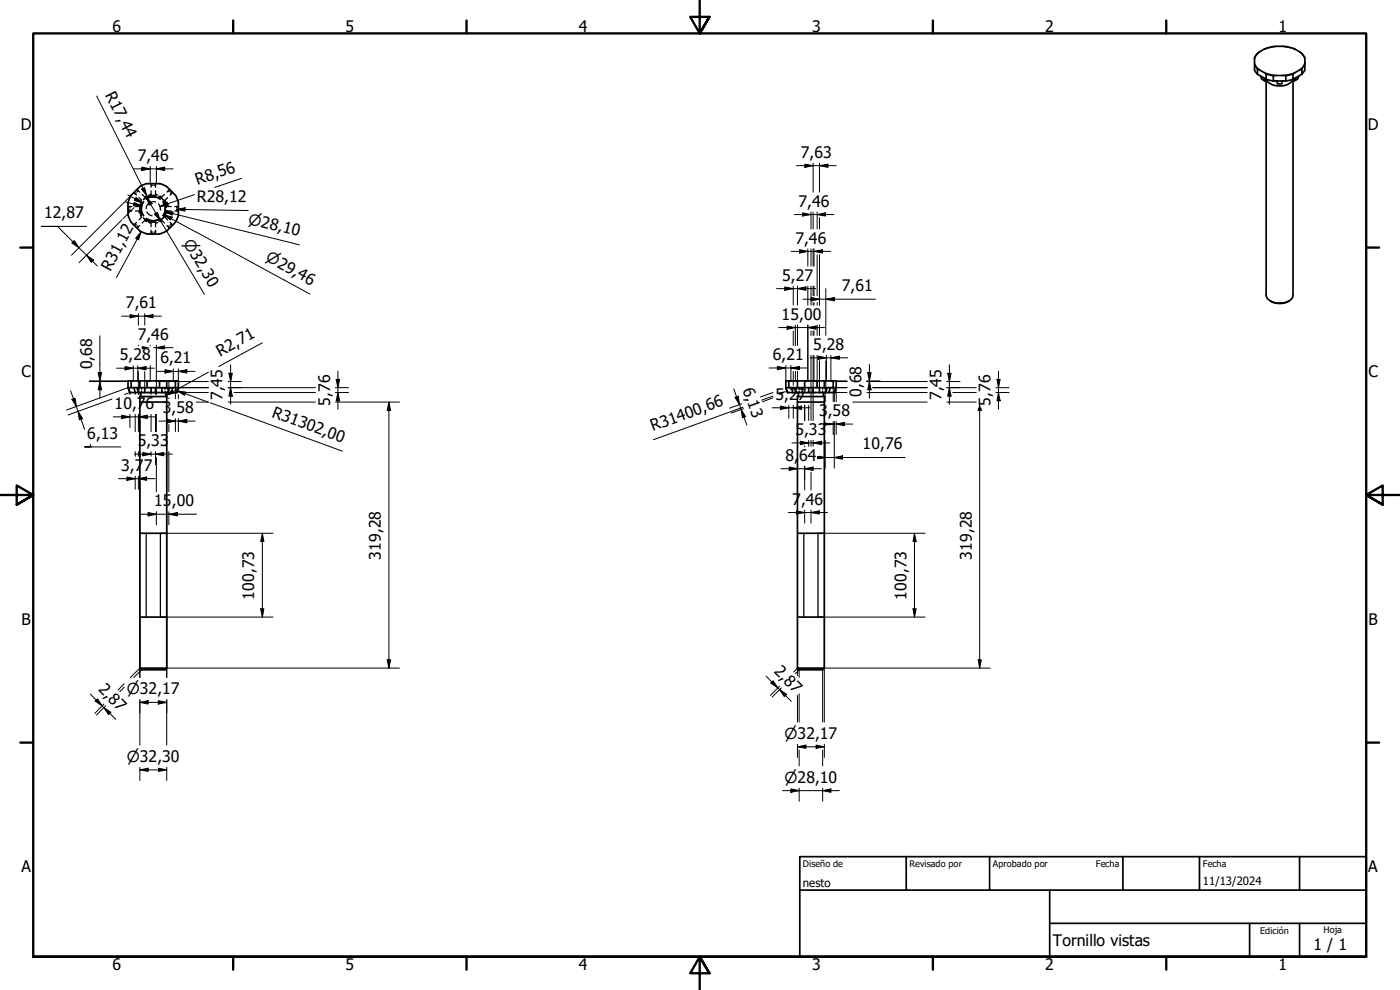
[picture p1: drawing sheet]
<svg xmlns="http://www.w3.org/2000/svg" width="420mm" height="297mm" viewBox="0 0 420 297" stroke-linecap="round" stroke-linejoin="round" font-family="sans-serif">
<!-- layer: Oculto (ISO) -->
<g fill="none" stroke="#000" stroke-width=".38">
<path d="M40.4 57.6l-.2 .2 .8 .7M40.8 57.1l-.3 .4M40.9 57.8l-.3 .4M41 57l.1-.1 .8 .7M41.5 57.2l-.3 .3M41.7 59.3l.8 .8-.4 .6M42.7 58.3l.7 .8 .6-.3M43.8 59.7a3.6 3.6 0 0 1 4.3 0M43.9 59.8a3.6 3.6 0 0 1 4.2 0M45.3 57.3v1l-.7 .2M45.5 55.1h-.2v1.1M45.8 55.1h.4"/>
<path d="M45.8 55.6l-.5 .1M46.2 55.6l.5 .1M46.4 55.1h.3v1.1M46.7 57.3v1l.7 .2M46.7 58.7a4.1 4.1 0 0 0-3.6 1.2M47.7 59a3.8 3.8 0 0 1 2.3 3.2 3.8 3.8 0 0 0-2.3-3.2M49.3 58.3l-.7 .8-.6-.3M50.3 59.3l-.8 .8 .3 .6M50.5 57.2l.3 .3M51 57l-.1-.1-.8 .7M51.1 57.8l.3 .4M51.2 57.1l.3 .4"/>
<path d="M51.6 57.6l.2 .2-.7 .7M38.5 63.1v.2h1.1M38.5 62.4v.5M39 62v.4M39 62.9v.4M39.6 62h-1.1v.2M40.5 67.8l.3 .3M40.6 67.1l.3 .4M40.6 63.3h1.1l.1 .7M41 66.7l-.8 .8 .2 .2M41.2 67.7l.3 .4M41.8 61.3l-.1 .7h-1.1"/>
<path d="M41.9 67.7l-.8 .7-.1-.1M42.1 64.6l.4 .6-.8 .8M42.5 60.7a3.9 3.9 0 0 0 0 3.9 3.9 3.9 0 0 1 0-3.9zM43.1 65.4a4.1 4.1 0 0 0 3.6 1.2M43.1 60.5a3.4 3.4 0 0 0 0 4.3M43.2 60.6a3.4 3.4 0 0 0 0 4.1M43.8 65.6a3.9 3.9 0 0 0 4.3 0M43.9 65.5a3.4 3.4 0 0 0 4.2 0M44 66.5l-.6-.3-.7 .7M44.1 63.6v.1a1.95 1.95 0 0 0 1.6 1.1M44.6 66.8l.7 .2v1.1M45.3 69.1v1.1h.2"/>
<path d="M45.3 69.6h.5M45.8 70.2h.4M46.2 69.6h.5M46.7 60.6a2.09 2.09 0 0 0-2.8 2M46.7 69.1v1.1h-.3M47.4 66.8l-.7 .2v1.1M47.6 61.2l.5 .9v.9M48 66.5l.6-.3 .7 .7M48.8 60.6a3.4 3.4 0 0 1 0 4.1M49 60.5a3.6 3.6 0 0 1 0 4.3M49.8 64.6l-.3 .6 .8 .8M50 63.2a3.8 3.8 0 0 1-2.3 3.1"/>
<path d="M50.1 67.7l.8 .7 .1-.1M50.2 61.3l.1 .7h1.1M50.8 67.7l-.3 .4M51.1 66.7l.7 .8-.2 .2M51.4 63.3h-1.1l-.1 .7M51.4 67.1l-.3 .4M51.5 67.8l-.3 .3M52.5 62h1v.2M53 62v.4M53 62.9v.4M53.5 62.4v.5M53.5 63.1v.2h-1"/>
<path d="M41.7 116.3v.5M41.7 117.3v.5M42 117.8h1.6M42.5 116.3v.5M42.5 117.3v.5M44.4 117.8h3.2M48.5 117.8h1.5M49.5 116.3v.5M49.5 117.3v.5M50.3 116.3v.5M50.3 117.3v.5M239.1 116.3v.5"/>
<path d="M239.1 117.3v.5M239.3 117.8h1.6M239.8 116.3v.5M239.8 117.3v.5M241.7 117.8h3.3M245.8 117.8h1.6M246.9 116.3v.5M246.9 117.3v.5M247.6 116.3v.5M247.6 117.3v.5"/>
</g>
<g fill="#000">
<circle cx="42" cy="117.8" r=".19"/>
<circle cx="50" cy="117.8" r=".19"/>
<circle cx="239.3" cy="117.8" r=".19"/>
<circle cx="247.4" cy="117.8" r=".19"/>
</g>
<!-- layer: Visible (ISO) -->
<g fill="none" stroke="#000" stroke-width=".51">
<path d="M377.4 22.3l-.9-1.3v-2.2a3 3 0 0 1 1.5-3.3 11.7 11.7 0 0 1 10.2-.9l1.8 .9a3.5 3.5 0 0 1 1.6 4 2.91 2.91 0 0 1-.9 2.8M377.4 20.7l2.6 1.5v1.6l-2.6-1.5zM378.3 22.8a1.53 1.53 0 0 0 1.2 1.4M379.2 23.3l.3 .9M380 23.8l2.1 .5M380 24v64.6a3.6 3.6 0 0 0 4 2.4 4 4 0 0 0 4-2v-65M380.1 23.9a5.2 5.2 0 0 0 7.1 1l.8-1M380.2 23.9l-.7 .3M382.1 22.8l3.8-.1v1.6h-3.8zM382.8 24.3l.5 .1M383.3 24.3v.8l.7 .1 .7-.1v-.8M385.3 24.3l-.6 .1"/>
<path d="M387.9 23.9l.6 .3M388 23.8l-2.1 .5M388.2 22.1l2.5-1.3v1.5l-2.7 1.5zM389.8 22.8a1.69 1.69 0 0 1-1.3 1.4l.4-.9M39.3 58.6l-.8 2.2M42 56l-2.6 2.6M42 56l.8-.5a11.8 11.8 0 0 1 6-.1l.4 .1a12.6 12.6 0 0 1 3.9 3.9l.5 1.4M38.4 60.8v3.7M38.5 64.5l.8 2.2M39.4 66.7l2.6 2.6M42 69.3l2.1 .9M44.1 70.2h3.8"/>
<path d="M50 69.3l-2.1 .9M53.5 60.8v3.7M53.6 64.5l-.5 1.3a6.6 6.6 0 0 1-2.4 2.8l-.7 .7M381.2 90.3a5.7 5.7 0 0 0 5.7 0M38.4 116.3v-2h15.1v2M38.4 116.3h1M38.4 116.3l.6 1.5M38.5 116.3l.5 1.5M39 117.8h2.5M40 114.3l-.6 .1v1.9h2.6v-1.9l-.7-.1M40.2 116.3l.4 1.5M41.1 116.3l.4 1.5"/>
<path d="M42 117.8l.3 .6-.4 .6M42 116.3h2.1M42 119h8M42 119v81.5M43.4 116.3v1.5h-1.9M43.4 117.8h1.9M45.1 114.3l-1 .2v1.8h3.8v-1.8l-1-.2M45.3 116.3v1.5h1.4M46.7 117.8h1.9M46.7 116.3v1.5M47.9 116.3h2.1M48.6 116.3v1.5h1.9"/>
<path d="M50 119v81.5M50.1 117.8l-.4 .6 .4 .6M50.5 117.8h.9M50.7 114.3l-.7 .1v1.9h2.6v-1.9l-.6-.1M50.9 116.3l-.4 1.5M51.8 116.3l-.4 1.5M52.6 116.3h.9M53.5 116.3l-.5 1.5M53.5 116.3l-.5 1.5h-1.6M235.8 116.3v-2h15.2v2M235.8 116.3l.5 1.5M235.8 116.3h.9"/>
<path d="M236.3 117.8h2.6M237.4 114.3l-.7 .1v1.9h2.6v-1.9l-.6-.1M237.6 116.3l.3 1.5M238.5 116.3l.4 1.5M239.3 117.8l.3 .6-.3 .6M239.3 116.3h2.2M240.8 116.3v1.5h-1.9M240.8 117.8h1.9M242.4 114.3l-.9 .2v1.8h3.7v-1.9l-.9-.1M242.7 116.3v1.5h1.3v-1.5M244 117.8h1.9M245.2 116.3h2.2"/>
<path d="M245.9 116.3v1.5h1.9M247.4 117.8l-.3 .6 .3 .6M247.8 117.8h1M248 114.3l-.6 .1v1.9h2.7v-1.8l-.7-.2M248.2 116.3l-.4 1.5M249.2 116.3l-.4 1.5M250.1 116.3h.9M250.9 116.3l-.5 1.5M251 116.3l-.6 1.5h-1.6M42 120.6h8M239.3 120.6h8.1M42 160h8"/>
<path d="M239.3 160h8.1M42 185.2h8M239.3 185.2h8.1M42 200.5h8l-.5 .5h-7zM239.3 200.5h8.1l-.5 .5h-7.1zM239.3 200.5v-81.5h8.1v81.5"/>
</g>
<g fill="#000">
<circle cx="39" cy="117.8" r=".25"/>
<circle cx="53" cy="117.8" r=".25"/>
<circle cx="236.3" cy="117.8" r=".25"/>
<circle cx="250.4" cy="117.8" r=".25"/>
</g>
<!-- layer: Visible fina (ISO) -->
<g fill="none" stroke="#000" stroke-width=".38">
<path d="M376.5 18.8l.4 .9 1.1 1.3M376.5 19.5l.9 1.3M378 15.5l-1.1 1.3-.4 .9M383.1 13.9l-3.8 .9M384.9 13.9l3.8 .9M390 15.5l.9 .9 .7 1.3M391.6 18.8l-.4 .9-1.2 1.3M391.6 19.5l-.9 1.3M379.3 21.8l3.8 .9M380 22.3l2.1 .5M388 22.3l-2.1 .5M388.7 21.8l-3.8 .9"/>
<path d="M43.9 160v25.2M48.1 160v25.2M241.2 160v25.2M245.5 160v25.2"/>
</g>
<!-- layer: Borde (ISO) -->
<g fill="none" stroke="#000" stroke-width=".7">
<path d="M70 6.1v3.9M140 6.1v3.9M210 0v10l-2.9-4.9h5.8l-2.9 4.9 2.9-4.9M280 6.1v3.9M350 6.1v3.9M6.1 74.3h3.9M410 74.3h3.9M0 148.5h10l-5-2.8v5.7l5-2.9-5 2.9M420 148.5h-10l5-2.8v5.7l-5-2.9 5 2.9M6.1 222.8h3.9M410 222.8h3.9M10 287.1v-277.1h400v277.1h-400h400"/>
<path d="M70 287.1v3.8M140 287.1v3.8M212.9 292l-2.9-4.9 2.9 4.9h-5.8l2.9-4.9v9.9M280 287.1v3.8M350 287.1v3.8"/>
</g>
<path d="M240 257h170v30.1h-170zM272 257v10.1M297 257v10.1M337 257v10.1M360 257v10.1M390 257v10.1M240 267.1h170M315 277h95M315 267.1v20M375 277v10.1M390 277v10.1" fill="none" stroke="#000" stroke-width=".51"/>
<!-- layer: Cota (ISO) -->
<g fill="#000">
<path d="M42.5 56.8l.9-.5 .7 2.4zM42.5 50.2l2.6 .5-2.6 .5zM46.9 50.7l2.5-.5v1zM241.6 49.3l2.4 .4-2.4 .5zM245.9 49.7l2.6-.4v.9zM21.6 72.9l.7-.7 1.4 2.1zM26 76.6l2.1 1.4-.7 .7zM40.3 60.8l2.3 1-2.5-.1zM40.8 59.2l1.9 1.7-2.4-.8zM42.4 69.5l-.8 2.4-.9-.4zM43.9 59.2l1.8 1.9-.9 .5zM46.4 64.2l.8-.5 .9 2.4z"/>
<path d="M48 62l2.2-1.3 .3 .9zM49.2 64.4l2.5 .7-.5 .9zM49.4 63.5l2.5 .1-.2 1zM53 62.8l2.6-.5-.1 1.1zM240 74.9l2.4 .5-2.4 .5zM240.9 63.9l2.5 .5-2.5 .4zM244.3 75.4l2.5-.5v1zM245.2 64.4l2.5-.5v.9zM39.1 94.4l2.4 .5-2.4 .5zM43.4 94.9l2.5-.5v1zM235.5 86.1l2.6 .5-2.6 .5zM236.2 97.8l2.5 .5-2.5 .5z"/>
<path d="M239.3 86.6l2.6-.5v1zM243.5 89.3l2.4 .5-2.4 .5zM242.4 98.3l2.5-.5v1zM247.8 89.8l2.6-.5v1zM21.6 119.8l.9-.3 .4 2.5zM29.5 111.8h1l-.5 2.5zM30 114.5l.5 2.5h-1zM37.5 110l2.5 .5-2.5 .5zM42.5 103.8l2.6 .5-2.6 .5zM41.3 110.5l2.5-.5v1zM46.9 104.3l2.5-.5v1zM49.5 110.9l2.5 .5-2.5 .5z"/>
<path d="M49.8 118.7l1.9-1.6 .5 .8zM53.2 117.3l2.5 .4-.3 .9zM53.5 111.4l2.6-.5v1zM68.7 112h1l-.5 2.5zM69.2 116.3l.5 2.6h-1zM100.9 113.8h1l-.5 2.5zM220.6 119.2l1-.3 .3 2.5zM233.3 110l2.5 .4-2.5 .5zM233.7 117.7l2.5-.4-2.2 1.3zM237.4 110.4l2.5-.4v.9zM245.6 106.9l2.4 .5-2.4 .4zM249.4 107.4l2.5-.5v.9z"/>
<path d="M260.4 111.8h1l-.5 2.5zM260.9 114.5l.5 2.5h-1zM284.4 112h1l-.5 2.5zM284.9 116.3l.5 2.6h-1zM299.2 113.8h1l-.5 2.5zM23.4 123.4l1.4 2.2-1 .4zM36.5 124.6l2.5 .5-2.5 .5zM42.9 135.7l2.4 .6-2.4 .5zM41.7 125.1l2.5-.5v1zM46.7 136.3l2.4-.6v1.1zM50.2 125.8l2.4 .6-2.4 .5zM53.5 126.4l2.6-.6v1.1z"/>
<path d="M101.4 117.8l.5 2.5h-1zM116.7 120.6l.5 2.6h-1zM222.4 122.9l1.4 2.1-1 .3zM234.2 121.8l2.5 .6-2.5 .5zM240.2 132.4l2.5 .5-2.5 .5zM238.1 122.4l2.4-.6v1.1zM245.2 136.8l2.4 .5-2.4 .5zM244 132.9l2.6-.5v1zM247.5 126.7l2.6 .5-2.6 .5zM250.4 137.3l2.5-.5v1zM251 127.2l2.4-.5v1zM294 120.6l.5 2.6h-.9z"/>
<path d="M299.7 117.8l.5 2.5h-1zM38.1 143.1l2.5 .5-2.5 .5zM41.5 143.6l2.5-.5v1zM44.4 153.8l2.5 .5-2.5 .5zM50.7 154.3l2.5-.5v1zM236.9 140.1l2.4 .5-2.4 .5zM239 153.3l2.5 .5-2.5 .4zM241.5 140.6l2.5-.5v1zM243.4 153.8l2.5-.5v.9zM78.7 160l.5 2.5h-1zM274.4 160l.6 2.5h-1zM78.2 182.7h1l-.5 2.5z"/>
<path d="M116.2 198h1l-.5 2.5zM274 182.7h1l-.6 2.5zM293.6 198h.9l-.5 2.5zM28.6 210.4l.7-.7 1.4 2.1zM31.2 212.3l2.1 1.4-.7 .7zM42 210.7l2.4-.5v1.1zM47.5 210.2l2.5 .5-2.5 .6zM232 204.3l1.4 2.1-2.1-1.4zM233.9 206.9l2.2 1.4-.7 .7zM42 231l2.4-.5v.9zM47.6 230.5l2.4 .5-2.4 .4zM237.4 236.7l2.4 .5-2.4 .5z"/>
<path d="M239.3 224.1l2.6-.5v.9zM244.9 223.6l2.5 .5-2.5 .4zM246.9 237.2l2.5-.5v1z"/>
</g>
<g fill="none" stroke="#000" stroke-width=".3">
<path d="M29 28.8l15.1 29.9M38.4 58.5l4.3 2.4M40.1 50.7h11.8M40.2 57.8l-18.7 18.8M40.8 59.2l1.9 1.7-2.4-.8zM42.5 56.8l.9-.5 .7 2.4zM42.5 50.2l2.6 .5-2.6 .5zM43.9 59.2l1.8 1.9-.9 .5zM43.9 59.2l17.4 29.1M45.1 49.9v5.2M46.9 50.7l2.5-.5v1zM46.9 49.9v5.2"/>
<path d="M58.4 58.4l-10.4 3.6M72.5 53.5l-8 2.7M239 49.7h12M241.6 49.3l2.4 .4-2.4 .5zM244 48.9v8.7M245.9 49.7l2.6-.4v.9zM245.9 48.9v8.7M21.6 72.9l.7-.7 1.4 2.1zM26 76.6l2.1 1.4-.7 .7zM26 67.9h-13.6h4.9l11.9 11.9M36.6 66l-12.9 12.9M37.7 60.6l4.9 1.2"/>
<path d="M40.3 60.8l2.3 1-2.5-.1zM40.3 62.3l-3.4 3.3M42.4 69.5l-.8 2.4-.9-.4zM42.4 69.5l-7.5 13.8M46.4 64.2l.8-.5 .9 2.4zM48 62l2.2-1.3 .3 .9zM49.2 64.4l2.5 .7-.5 .9zM49.4 63.5l2.5 .1-.2 1zM51.4 65.6l-2.2-1.2 9.5 5.2M51.8 64.1l-2.4-.6 40.5 10M53 62.8l2.6-.5-.1 1.1zM53 62.8l21.5 .4"/>
<path d="M58.8 69.6l34.2 18.7M237.4 75.4h11.9M238.4 64.4h11.9M240 74.9l2.4 .5-2.4 .5zM240.9 63.9l2.5 .5-2.5 .4zM242.4 74.7v5.2M243.4 63.6v5.1M243.4 74.7v5.2M244 63.6v5.1M244 74.7v5.2M244.3 75.4l2.5-.5v1zM244.3 74.7v5.2"/>
<path d="M245.2 64.4l2.5-.5v.9zM245.2 63.6v5.1M245.2 76.4v12.4M245.9 65.3v3.4M245.9 76.4v15.2M36.5 94.9h12M39.1 94.4l2.4 .5-2.4 .5zM41.5 94.1v3.5M43.4 94.9l2.5-.5v1zM43.4 94.1v3.5M233 86.6h11.9M233.7 98.3h13.8"/>
<path d="M235.5 86.1l2.6 .5-2.6 .5zM236.2 97.8l2.5 .5-2.5 .5zM238.1 85.8v5.8M238.1 99.3v4.4M238.7 97.5v6.2M239.3 86.6l2.6-.5v1zM239.3 85.8v5.8M239.3 97.5v6.2M240.9 89.8h21.9M242.4 98.3l2.5-.5v1zM242.4 85.8v5.8M242.4 97.5v16.8"/>
<path d="M243.4 85.8v5.8M243.4 99.3v1.3M243.5 89.3l2.4 .5-2.4 .5zM244 85.8v3M244 90.8v.8M244 99.3v1.3M244.3 85.8v3M244.3 90.8v.8M244.3 99.3v1.3M245.2 90.8v.8M245.2 97.5v3.1M245.9 97.5v3.1"/>
<path d="M247.8 89.8l2.6-.5v1zM247.8 86.6v14M21.2 117.3l4.2 11.5M21.6 119.8l.9-.3 .4 2.5zM26.8 114.5h11.6M26.8 114.3h11.6M29.5 111.8h1l-.5 2.5zM30 114.5l.5 2.5h-1zM30 100.8v18.7M33.6 119.7l-13.2 4.8M35 110.5h11.3M37.4 118.3l1.6-.5v.5"/>
<path d="M37.5 110l2.5 .5-2.5 .5zM38.4 116.3l-18.5 6.7M40 109.7v4.6M40.6 117.8v.5M41.3 110.5l2.5-.5v1zM41.3 109.7v4.6M41.5 103.6v.1M41.5 111.5v6.8M41.7 117.8v.5M43.4 116.3h19.1M43.4 111.5v6.3h6M45.1 103.6v.1"/>
<path d="M45.1 109.7v4.6M45.3 117.8v.5M46.1 104.3h5.8M46.7 117.8v.5M46.9 103.6v14.7M47 111.4h11.5M47.9 114.5h14.6M48.8 104.7l-1.9-.4 2.5-.5v.9M49.5 110.9l2.5 .5-2.5 .5zM49.8 118.7l1.9-1.6 .5 .8zM50 119v.6M50.7 114.3v2.8"/>
<path d="M50.7 119.4v.2M52 110.7v3.6M52 117.8h1.1M52.6 116.3v3.3M53.2 117.3l2.5 .4-.3 .9zM53.2 117.3l9.3 3.4M53.5 111.4l2.6-.5v1zM53.5 110.7v3.6M53.5 116.3v.3M53.5 118.4v1.2M55.6 117.8h6.9M62.5 111.7l-12.7 7"/>
<path d="M68.5 116.3h26.2M68.5 114.5h3.9M68.7 112h1l-.5 2.5zM69.2 116.3l.5 2.6h-1zM69.2 109.5v11.8M70.2 117.8h24.5M78.7 102.9l-13 7.1M100.6 116.3h4M100.6 117.8h4M100.9 113.8h1l-.5 2.5zM101.4 117.8l.5 2.5h-1zM101.4 111.4v11.4"/>
<path d="M220.2 116.7l4 10.9M220.6 119.2l1-.3 .3 2.5zM230.8 110.4h11.6M232 117.8l-3.8 1.3M232 119.4l-3.2 1.2M232 118.9l-3.4 1.2M233.3 110l2.5 .4-2.5 .5zM235.8 109.7v4.6M237.4 110.4l2.5-.4v.9zM237.4 109.7v4.6M238.1 111.4v4.2M238.7 111.4v2.9"/>
<path d="M239.3 111.4v4.2M243.1 107.4h11.3M243.4 106.6v19.6M244 106.6v19.6M244.3 106.6v7.7M245.2 106.6v9.7M245.6 106.9l2.4 .5-2.4 .4zM245.9 108.3v9.5M247.6 116.3h6.6M247.8 108.3v9.5M248 106.6v7.7M249.4 107.4l2.5-.5v.9z"/>
<path d="M249.4 106.6v7.7M250.1 116.3v4.2M250.4 117.8v2.7M251 114.5h3.2M251 114.3h3.2M251 116.3v4.2M254.2 117.8h-6.6v2.7M260.2 114.5h18.1M260.2 114.3h3.9M260.2 117.8h18.1M260.4 111.8h1l-.5 2.5zM260.9 114.5l.5 2.5h-1z"/>
<path d="M260.9 109.3v10.2M261.9 116.3h16.4M284.2 116.3h8.8M284.2 114.5h3.9M284.4 112h1l-.5 2.5zM284.9 116.3l.5 2.6h-1zM284.9 109.5v11.8M285.9 117.8h7.1M298.9 116.3h3.9M298.9 117.8h3.9M299.2 113.8h1l-.5 2.5zM299.7 117.8l.5 2.5h-1z"/>
<path d="M299.7 111.4v11.4M23.4 123.4l1.4 2.2-1 .4zM27.1 133.3l.2 .8h-1.9h10.9M34 125.1h12.7M36.5 124.6l2.5 .5-2.5 .5zM39 124.3v4M40.3 136.3h11.4M40.6 124.3v5.2M40.6 135.5v1.4M41.5 124.3v5.2M41.5 135.5v1.4M41.7 125.1l2.5-.5v1z"/>
<path d="M41.7 124.3v4M42 126.1v3.4M42 135.5v1.4M42.9 135.7l2.4 .6-2.4 .5zM45.3 124.3v5.2M45.3 135.5v1.4M46.7 136.3l2.4-.6v1.1zM46.7 124.3v5.2M46.7 135.5v3.9M46.9 124.3v5.2M46.9 137.3v10.3M47.7 126.4h10.8"/>
<path d="M50 125.6v3.9M50 135.5v12.1M50.2 125.8l2.4 .6-2.4 .5zM50.7 127.4v2.1M50.7 135.5v12.1M52.6 125.6v3.9M53.5 126.4l2.6-.6v1.1zM53.5 125.6v3.9M58.9 120.6h3.6M63.1 120.8l39.6 14.6M68.5 120.6h26.2M100.6 120.6h19.3"/>
<path d="M116.7 120.6l.5 2.6h-1zM116.7 120.6v79.9M222.4 122.9l1.4 2.1-1 .3zM222.6 121.1l-3.7 1.4M223 122.2l-26.9 9.7M223.1 122.6l-3.6 1.3M231.7 122.4h11.3M234.2 121.8l2.5 .6-2.5 .5zM236.7 121.6v3.9M237.7 132.9h11.3M238.1 122.4l2.4-.6v1.1zM238.1 121.6v3.9"/>
<path d="M239.3 123.4v2.8M239.3 132.1v1.8M239.3 139.9v3.9M240.2 132.4l2.5 .5-2.5 .5zM241.5 121.6v4.6M241.5 133.8v.1M241.5 139.9v7.2M242.7 121.6v4.6M242.7 132.1v1.8M243.4 132.1v1.8M244 132.9l2.6-.5v1zM244 132.1v1.8"/>
<path d="M245.9 136.9l1.7 .4h24.1M245.9 137.3h1.7l-1.7 .4M247.6 132.1v8.3M248.8 127.2h1.3l-1.3 .3M248.8 127l1.3 .2h5.8M250.1 126.5v3.9M250.4 137.3l2.5-.5v1zM250.4 126.5v13.9M251 127.2l2.4-.5v1zM251 126.5v3.9M255.9 120.6h22.4M284.2 120.6h8.8"/>
<path d="M293.7 122.5l-.1 .7h.9l-.1-.7M294 122.5v78M35.6 143.6h10.9M38.1 143.1l2.5 .5-2.5 .5zM40.6 142.9v3.9M41.5 143.6l2.5-.5v1zM41.5 142.9v3.9M41.9 154.3h17.1M42 144.6v58.7M44.4 153.8l2.5 .5-2.5 .5zM46.9 153.5v4M50 153.5v49.8"/>
<path d="M50.7 154.3l2.5-.5v1zM50.7 153.5v4M234.4 140.6h12.1M236.5 153.8h11.8M236.9 140.1l2.4 .5-2.4 .5zM239 153.3l2.5 .5-2.5 .4zM241.5 140.6l2.5-.5v1zM241.5 153v4M243.4 153.8l2.5-.5v.9zM243.4 141.7v5.4M243.4 153v4M48.1 160h33.8"/>
<path d="M78.7 160l.5 2.5h-1zM78.7 160v25.2M239.3 160v42.7M245.5 160h32.1M247.4 160v56.6M274.4 160l.6 2.5h-1zM274.4 160v25.2M48.1 185.2h33.8M78.2 182.7h1l-.5 2.5zM116.2 198h1l-.5 2.5zM245.5 185.2h32.1M274 182.7h1l-.6 2.5z"/>
<path d="M293.6 198h.9l-.5 2.5zM27.1 208.3l7.6 7.5M28.6 210.4l.7-.7 1.4 2.1zM31.2 212.3l2.1 1.4-.7 .7zM31.2 211.3l-2.8 2.7M31.7 211.8l-2.7 2.8M37.3 205.2l-1.9 1.9M37.3 206.2l-1.4 1.4M42 210.7l2.4-.5v1.1zM42 210v13.6M42 210.7h8M42 200.5l-2.9 2.8"/>
<path d="M42.5 201l-2.4 2.3M47.5 210.2l2.5 .5-2.5 .6zM50 200.5h69.9M50 210v13.6M229.9 202.9l7.6 7.5M232 204.3l1.4 2.1-2.1-1.4zM233.9 206.9l2.2 1.4-.7 .7zM234 205.9l-2.8 2.7M234.5 206.4l-2.8 2.8M238.7 202.1l1.1-1.1v2.2M239.3 208.6v8M239.3 200.5l-1.1 1.1"/>
<path d="M239.8 208.1v8.5M246.9 201v15.6M247.4 200.5h49.8M42 231l2.4-.5v.9zM42 231h8M42 230.2v4M47.6 230.5l2.4 .5-2.4 .4zM50 230.2v4M234.9 237.2h17M237.4 236.7l2.4 .5-2.4 .5zM239.3 224.1l2.6-.5v.9zM239.3 223.3v4"/>
<path d="M239.3 224.1h8.1M239.8 225v4.8M239.8 236.5v3.9M244.9 223.6l2.5 .5-2.5 .4zM246.9 237.2l2.5-.5v1zM246.9 225v4.8M246.9 236.5v3.9M247.4 223.3v4"/>
</g>
<g font-size="4.8">
<text x="33.7" y="9.6">6</text>
<text x="103.7" y="9.6">5</text>
<text x="173.7" y="9.6">4</text>
<text x="243.7" y="9.6">3</text>
<text x="313.7" y="9.6">2</text>
<text x="383.7" y="9.6">1</text>
<text x="31.5" y="28.4" transform="rotate(63 31.5 28.4)">R17,44</text>
<text x="6.2" y="38.9">D</text>
<text x="410.5" y="38.9">D</text>
<text x="240.3" y="47.4">7,63</text>
<text x="41.3" y="48.2">7,46</text>
<text x="59.3" y="55.5" transform="rotate(-19 59.3 55.5)">R8,56</text>
<text x="13.2" y="65.5">12,87</text>
<text x="59.1" y="60.5" transform="rotate(1 59.1 60.5)">R28,12</text>
<text x="239.6" y="62">7,46</text>
<text x="238.7" y="73.1">7,46</text>
<text x="33.2" y="81.5" transform="rotate(-62 33.2 81.5)">R31,12</text>
<text x="234.7" y="84.2">5,27</text>
<text x="252.7" y="87.4">7,61</text>
<text x="37.8" y="92.5">7,61</text>
<text x="234.6" y="95.9">15,00</text>
<text x="41.3" y="101.9">7,46</text>
<text x="66.1" y="107" transform="rotate(-29 66.1 107)">R2,71</text>
<text x="244" y="105">5,28</text>
<text x="6.4" y="113.1">C</text>
<text x="27.6" y="110.9" transform="rotate(-90 27.6 110.9)">0,68</text>
<text x="36" y="108.1">5,28</text>
<text x="48.1" y="109">6,21</text>
<text x="231.9" y="108.1">6,21</text>
<text x="410.7" y="113.1">C</text>
<text x="222.8" y="116.9" transform="rotate(70 222.8 116.9)">6,13</text>
<text x="258.5" y="119" transform="rotate(-90 258.5 119)">0,68</text>
<text x="34.4" y="122.7">10,76</text>
<text x="48.8" y="123.9">3</text>
<text x="51.5" y="123.9">,58</text>
<text x="66.8" y="120.1" transform="rotate(-90 66.8 120.1)">7,45</text>
<text x="81.4" y="125" transform="rotate(20 81.4 125)">R31302,00</text>
<text x="99.1" y="121.7" transform="rotate(-90 99.1 121.7)">5,76</text>
<text x="232.7" y="120">5,27</text>
<text x="245.8" y="124.8">3</text>
<text x="248.4" y="124.8">,58</text>
<text x="282.5" y="120.1" transform="rotate(-90 282.5 120.1)">7,45</text>
<text x="297.3" y="121.7" transform="rotate(-90 297.3 121.7)">5,76</text>
<text x="26.2" y="131.7">6,13</text>
<text x="196" y="129.5" transform="rotate(-20 196 129.5)">R31400,66</text>
<text x="238.7" y="130.5">5,33</text>
<text x="41.3" y="133.9">5,33</text>
<text x="258.9" y="134.9">10,76</text>
<text x="36.4" y="141.2">3,7</text>
<text x="43.1" y="141.2">7</text>
<text x="235.8" y="138.2">8,</text>
<text x="239.8" y="138.2">64</text>
<text x="46.3" y="151.9">15,00</text>
<text x="237.7" y="151.4">7</text>
<text x="240.4" y="151.4">,46</text>
<text x="114.3" y="167.9" transform="rotate(-90 114.3 167.9)">319,28</text>
<text x="291.7" y="167.9" transform="rotate(-90 291.7 167.9)">319,28</text>
<text x="76.3" y="179.9" transform="rotate(-90 76.3 179.9)">100,73</text>
<text x="272.1" y="179.9" transform="rotate(-90 272.1 179.9)">100,73</text>
<text x="6.4" y="187.4">B</text>
<text x="410.7" y="187.4">B</text>
<text x="232.1" y="201.7" transform="rotate(45 232.1 201.7)">2,87</text>
<text x="29.3" y="207.1" transform="rotate(45 29.3 207.1)">2,87</text>
<text x="6.4" y="261.7">A</text>
<text x="410.7" y="261.7">A</text>
<text x="316" y="283.8">Tornillo vistas</text>
<text x="394.2" y="285">1 / 1</text>
<text x="33.7" y="290.9">6</text>
<text x="103.7" y="290.9">5</text>
<text x="173.7" y="290.9">4</text>
<text x="243.7" y="290.9">3</text>
<text x="313.7" y="290.9">2</text>
<text x="383.7" y="290.9">1</text>
</g>
<g font-size="4.6">
<text x="74.3" y="67.2" transform="rotate(14 74.3 67.2)">⌀28,10</text>
<text x="54.9" y="72.8" transform="rotate(59 54.9 72.8)">⌀32,30</text>
<text x="79.5" y="78.2" transform="rotate(29 79.5 78.2)">⌀29,46</text>
<text x="38" y="208.3">⌀32,17</text>
<text x="235.5" y="221.7">⌀32,17</text>
<text x="38" y="228.6">⌀32,30</text>
<text x="235.5" y="234.8">⌀28,10</text>
</g>
<g font-size="3.4">
<text x="241" y="266">nesto</text>
<text x="361" y="265.5">11/13/2024</text>
</g>
<g font-size="2.7">
<text x="241" y="260.2">Diseño de</text>
<text x="273" y="260.1">Revisado por</text>
<text x="298" y="260.1">Aprobado por</text>
<text x="328.9" y="260.1">Fecha</text>
<text x="361" y="260.1">Fecha</text>
<text x="378.2" y="280.3">Edición</text>
<text x="397.2" y="280">Hoja</text>
</g>
</svg>
